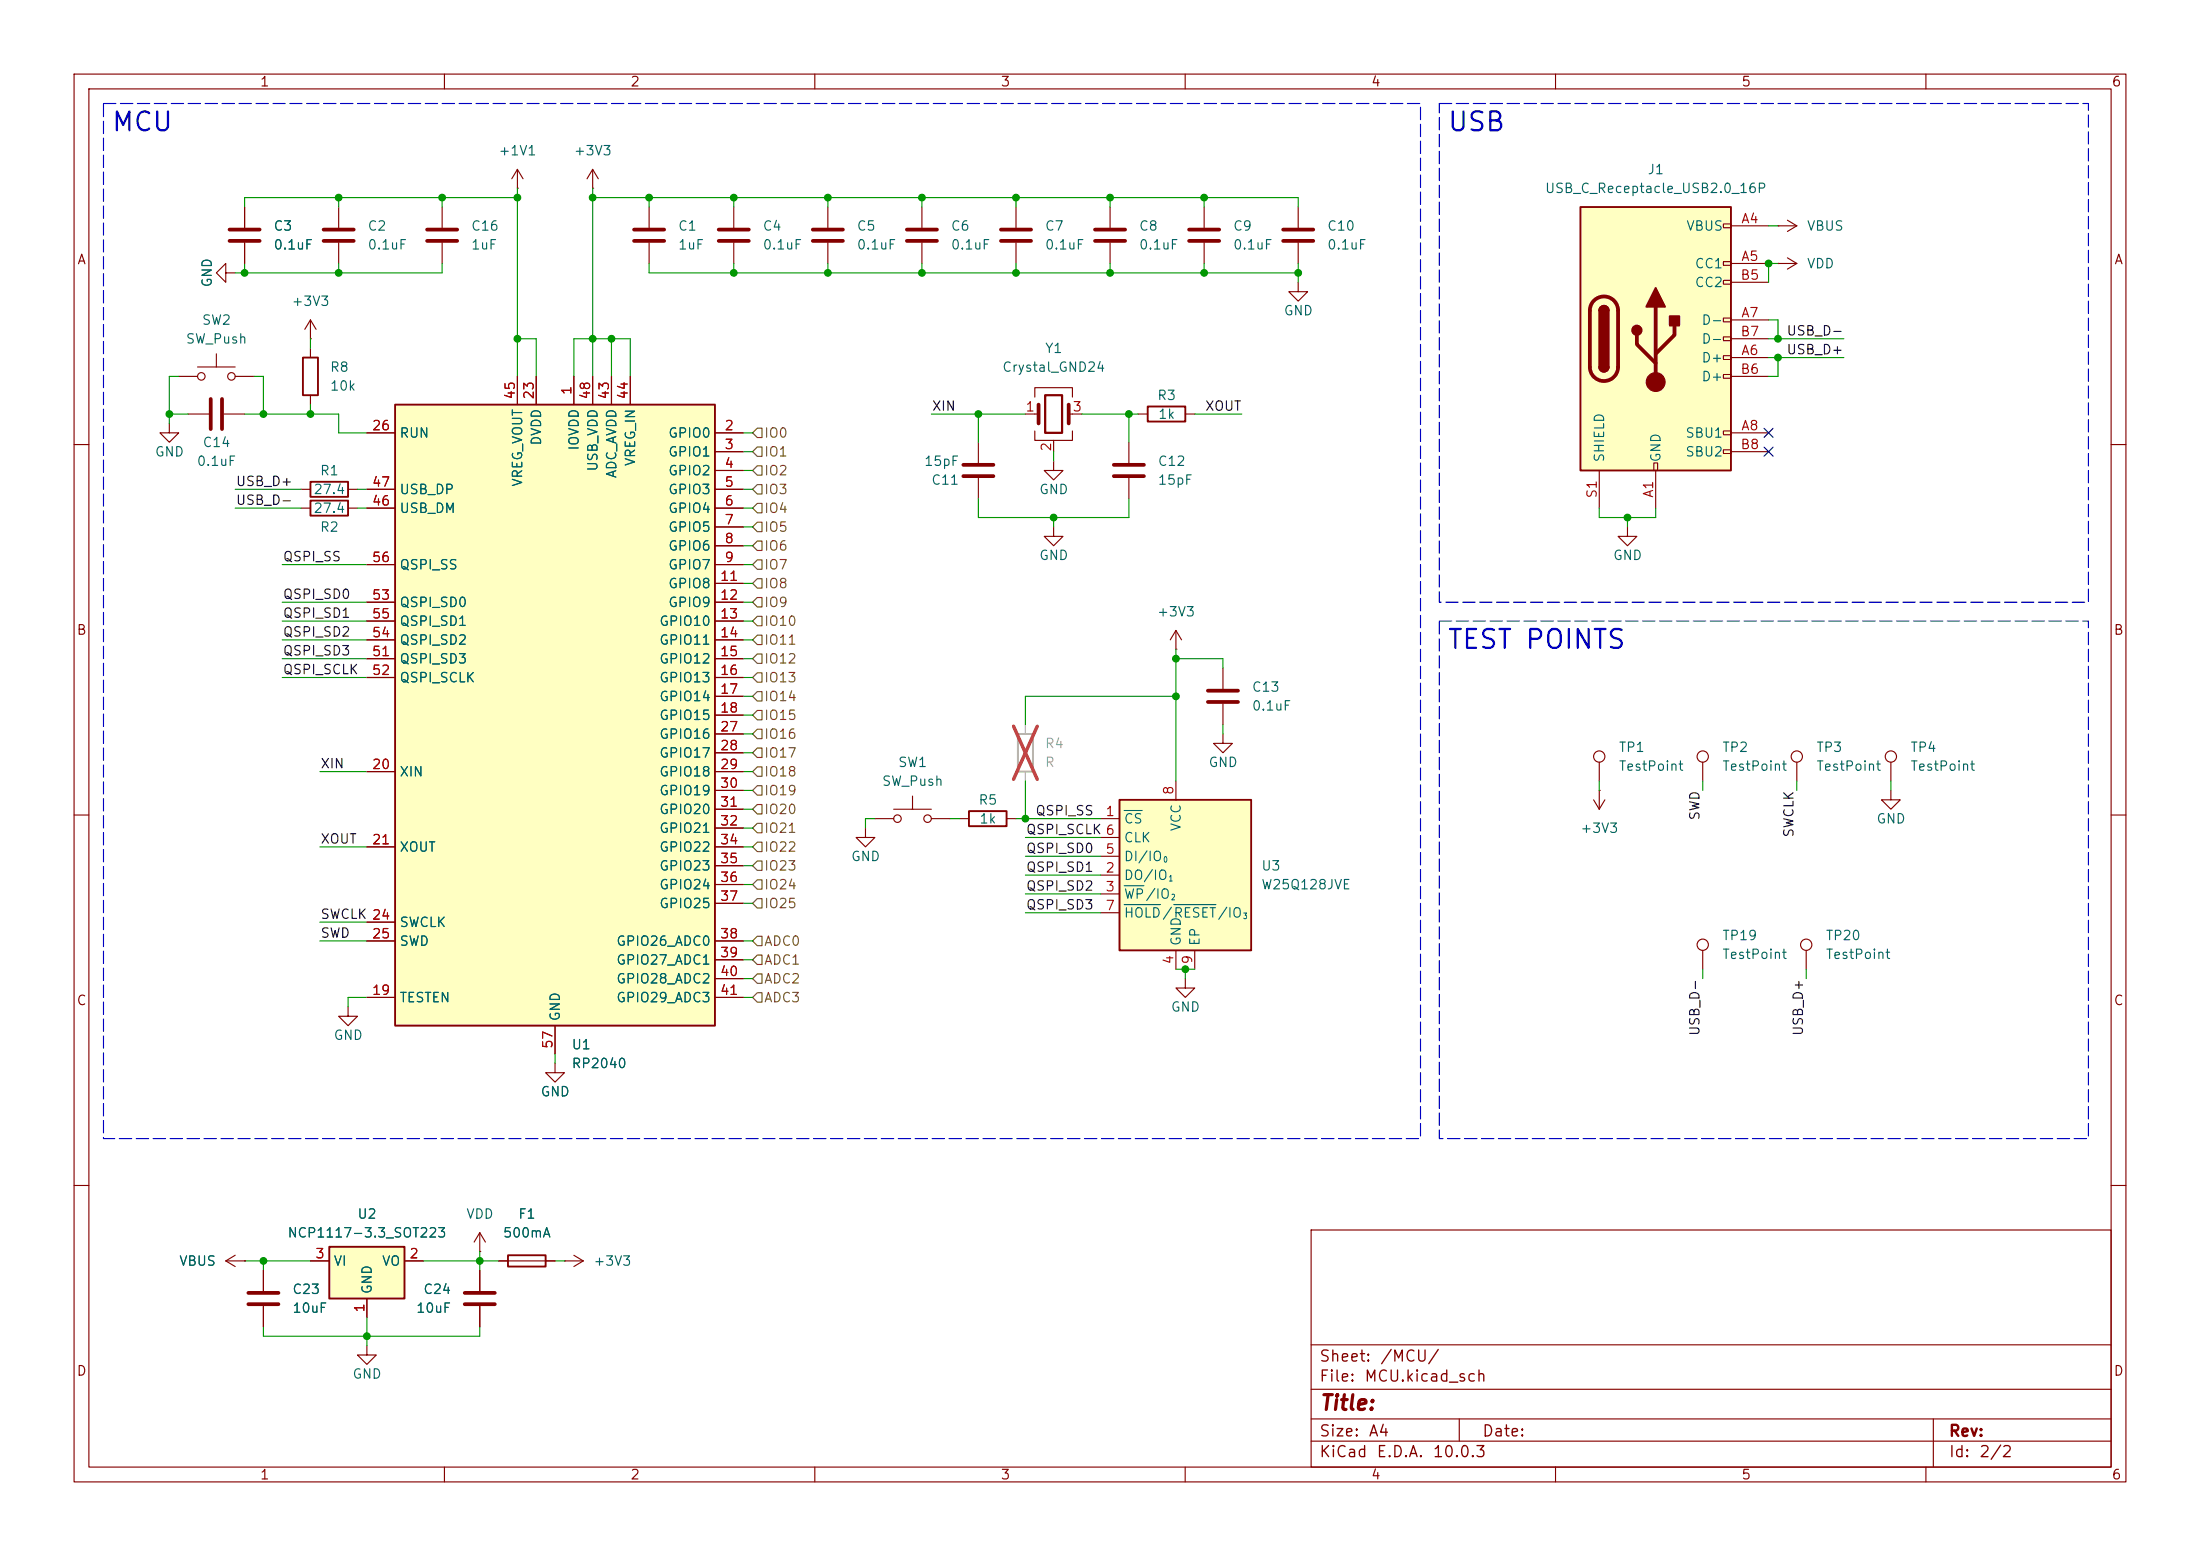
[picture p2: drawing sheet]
<svg xmlns="http://www.w3.org/2000/svg" width="297mm" height="210mm" viewBox="0 0 297 210" stroke-linecap="round" stroke-linejoin="round" font-family="sans-serif">
<g fill="none" stroke="#840000" stroke-width=".15">
<path d="M10 10h277v190h-277zM12 12h273v186h-273zM60 10v2M110 10v2M160 10v2M210 10v2M260 10v2M111.8 27.9v2.8M111.8 32.8v2.8M124.5 27.9v2.8M124.5 32.8v2.8M137.2 27.9v2.8"/>
<path d="M137.2 32.8v2.8M149.9 27.9v2.8M149.9 32.8v2.8M25.4 55.9h2.8M30.2 55.9h2.8M132.1 59.7v2.8M138.4 55.9h1.8M139.7 53.6v-1.3h5.1v1.3M139.7 58.2v1.2h5.1v-1.2M142.2 59.4v1.6M144.3 55.9h1.7M152.4 59.7v2.8"/>
<path d="M153.7 55.9h1.2M160 55.9h1.3M10 60h2M132.1 64.5v2.8M142.2 71.1v1.3h1.3l-1.3 1.3-1.2-1.3h1.2M142.2 62.2v1.3h1.3l-1.3 1.3-1.2-1.3h1.2M152.4 64.5v2.8M285 60h2M158.7 87.6h.1M158.7 85.1l-.7 1.3M158.7 85.1l.8 1.3M158.7 85.1v2.5"/>
<path d="M165.1 99.1v1.2h1.3l-1.3 1.3-1.3-1.3h1.3M10 110h2M229.9 102.9v2.5M242.6 102.9v2.5M255.3 106.7v1.3h1.2l-1.2 1.2-1.3-1.2h1.3M255.3 102.9v2.5M285 110h2M47 135.9v1.3h1.3l-1.3 1.2-1.3-1.2h1.3M243.8 128.3v2.5M10 160h2M177 166h108v32h-108zM285 160h2"/>
<path d="M60 198v2M110 198v2M160 198v2M177 194.5h108M177 191.5h108M177 187.5h108M177 181.5h108M197 191.5v3M210 198v2M260 198v2M261 191.5v6.5"/>
<circle cx="229.9" cy="102.1" r=".76"/>
<circle cx="242.6" cy="102.1" r=".76"/>
<circle cx="255.3" cy="102.1" r=".76"/>
<circle cx="243.8" cy="127.5" r=".76"/>
</g>
<path d="M154.9 54.9h5.1v2h-5.1z" fill="none" stroke="#840000" stroke-width=".25"/>
<g fill="none" stroke="#840000" stroke-width=".51">
<path d="M109.7 31h4.1M109.7 32.5h4.1M122.4 31h4.1M122.4 32.5h4.1M135.1 31h4.1M135.1 32.5h4.1M147.8 31h4.1M147.8 32.5h4.1M28.4 53.8v4.1M30 53.8v4.1M140.2 54.6v2.6M144.3 54.6v2.6"/>
<path d="M130 64.3h4.1M130 62.7h4.1M150.4 64.3h4M150.4 62.7h4"/>
</g>
<path d="M141.1 53.3h2.3v5.1h-2.3z" fill="none" stroke="#840000" stroke-width=".3"/>
<path d="M151.1 108h17.8v20.3h-17.8z" fill="#ffffc2"/>
<path d="M40.9 48.3h2v5h-2zM130.8 109.5h5.1v2h-5.1zM151.1 108h17.8v20.3h-17.8zM68.6 169.4h5.1v1.5h-5.1z" fill="none" stroke="#840000" stroke-width=".25"/>
<g fill="none" stroke="#840000" stroke-width=".15">
<path d="M33 27.9v2.8M33 32.8v2.8M59.7 27.9v2.8M59.7 32.8v2.8M80 25.4h.1M80 22.9l-.8 1.2M80 22.9l.8 1.2M80 22.9v2.5M162.6 27.9v2.8M162.6 32.8v2.8M175.3 38.1v1.3h1.2l-1.2 1.2-1.3-1.2h1.3M41.9 45.7h.1"/>
<path d="M41.9 43.2v2.5M41.9 47v1.3M41.9 53.3v1.3M41.9 43.2l-.8 1.3M41.9 43.2l.8 1.3M165.1 90.2v2.8M165.1 95v2.8M116.8 111.8v1.2h1.3l-1.3 1.3-1.2-1.3h1.2M118.1 110.5h2.5M120.6 109.2h5.1M123.2 107.4v1.8M125.7 110.5h2.6"/>
<path d="M129.5 110.5h1.3M135.9 110.5h1.3M148.6 110.5h2.5M148.6 118.1h2.5M148.6 115.6h2.5M148.6 113h2.5M158.7 105.4v2.6M148.6 120.7h2.5M148.6 123.2h2.5M158.7 128.3v2.5M160 132.1v1.3h1.3l-1.3 1.2-1.3-1.2h1.3M161.3 128.3v2.5"/>
<path d="M74.9 143.5v1.3h1.3l-1.3 1.3-1.2-1.3h1.2M30.5 170.2h2.5M30.5 170.2l1.2 .7M31.7 169.4l-1.2 .8M33 170.2h.1M35.6 171.5v2.7M35.6 176.3v2.8M64.8 168.9h.1M64.8 166.4l-.8 1.2M64.8 166.4l.7 1.2M64.8 166.4v2.5M64.8 171.5v2.7"/>
<path d="M64.8 176.3v2.8M67.3 170.2h7.6M76.2 170.2h.1M76.2 170.2h2.5M77.5 169.4l1.2 .8M78.7 170.2l-1.2 .7M49.5 181.6v1.3h1.3l-1.3 1.3-1.2-1.3h1.2"/>
<circle cx="121.2" cy="110.5" r=".51"/>
<circle cx="125.2" cy="110.5" r=".51"/>
</g>
<path d="M151.8 109.4h2.4M151.8 119.5h2.6M151.8 122.1h4.9M158.5 122.1h5.7" fill="none" stroke="#006464" stroke-width=".15"/>
<path d="M31 31h4.1M31 32.5h4.1M57.7 31h4M57.7 32.5h4M160.5 31h4.1M160.5 32.5h4.1M163.1 93.2h4M163.1 94.7h4M33.5 174.5h4.1M33.5 176h4.1M62.7 174.5h4.1M62.7 176h4.1" fill="none" stroke="#840000" stroke-width=".51"/>
<path d="M137.4 99.1h2v5h-2z" fill="none" stroke="#a1a1a1" stroke-width=".25"/>
<path d="M138.4 97.8v1.3M138.4 104.1v1.3" fill="none" stroke="#a1a1a1" stroke-width=".15"/>
<path d="M136.8 98l3.2 7.2M140 98l-3.2 7.2" fill="none" stroke="#e12e31" stroke-width=".46"/>
<path d="M44.4 168.3h10.2v7h-10.2z" fill="#ffffc2"/>
<path d="M44.4 168.3h10.2v7h-10.2z" fill="none" stroke="#840000" stroke-width=".25"/>
<path d="M22.9 57.2v1.2h1.2l-1.2 1.3-1.3-1.3h1.3M41.9 170.2h2.5M49.5 175.3v2.5M54.6 170.2h2.5" fill="none" stroke="#840000" stroke-width=".15"/>
<path d="M53.3 54.6h43.2v83.8h-43.2z" fill="#ffffc2"/>
<path d="M53.3 54.6h43.2v83.8h-43.2zM41.9 67.6h5.1v2h-5.1z" fill="none" stroke="#840000" stroke-width=".25"/>
<g fill="none" stroke="#840000" stroke-width=".15">
<path d="M45.7 27.9v2.8M45.7 32.8v2.8M69.8 25.4h.1M69.8 22.9v2.5M69.8 22.9l-.7 1.2M69.8 22.9l.8 1.2M87.6 27.9v2.8M87.6 32.8v2.8M99.1 27.9v2.8M99.1 32.8v2.8M175.3 27.9v2.8M175.3 32.8v2.8"/>
<path d="M240 35.6h.1M240 30.5h.1M240 35.6h2.6M240 30.5h2.6M241.3 34.8l1.3 .8M241.3 29.7l1.3 .8M242.6 35.6l-1.3 .7M242.6 30.5l-1.3 .7M24.1 50.8h2.6M26.7 49.5h5M29.2 47.8v1.7M31.7 50.8h2.6"/>
<path d="M49.5 58.4h3.8M69.8 50.8v3.8M72.4 50.8v3.8M77.5 50.8v3.8M80 50.8v3.8M82.5 50.8v3.8M85.1 50.8v3.8M96.5 58.4h3.8M40.6 68.6h1.3M47 68.6h1.3M49.5 66h3.8M49.5 68.6h3.8"/>
<path d="M49.5 76.2h3.8M96.5 61h3.8M96.5 63.5h3.8M96.5 66h3.8M96.5 68.6h3.8M96.5 71.1h3.8M96.5 73.7h3.8M96.5 76.2h3.8M96.5 78.7h3.8M49.5 81.3h3.8M49.5 83.8h3.8M49.5 86.4h3.8"/>
<path d="M49.5 88.9h3.8M49.5 91.4h3.8M96.5 81.3h3.8M96.5 83.8h3.8M96.5 86.4h3.8M96.5 88.9h3.8M96.5 91.4h3.8M96.5 94h3.8M96.5 96.5h3.8M96.5 99.1h3.8M49.5 104.1h3.8M49.5 114.3h3.8"/>
<path d="M96.5 104.1h3.8M96.5 114.3h3.8M96.5 101.6h3.8M96.5 106.7h3.8M96.5 109.2h3.8M96.5 111.8h3.8M96.5 116.8h3.8M96.5 119.4h3.8M215.1 108l.8 1.2M215.9 106.7h.1M215.9 102.9v2.5M215.9 106.7v2.5"/>
<path d="M216.7 108l-.8 1.2M49.5 134.6h3.8M49.5 124.5h3.8M49.5 127h3.8M74.9 138.4v3.8M96.5 134.6h3.8M96.5 127h3.8M96.5 121.9h3.8M96.5 129.5h3.8M96.5 132.1h3.8M229.9 128.3v2.5"/>
<circle cx="27.2" cy="50.8" r=".51"/>
<circle cx="31.2" cy="50.8" r=".51"/>
<circle cx="215.9" cy="102.1" r=".76"/>
<circle cx="229.9" cy="127.5" r=".76"/>
</g>
<path d="M43.7 31h4.1M43.7 32.5h4.1M85.6 31h4.1M85.6 32.5h4.1M97 31h4.1M97 32.5h4.1M173.2 31h4.1M173.2 32.5h4.1" fill="none" stroke="#840000" stroke-width=".51"/>
<path d="M213.4 27.9h20.3v35.6h-20.3z" fill="#ffffc2"/>
<g fill="none" stroke="#840000" stroke-width=".15">
<path d="M30.5 36.8v-1.2l-1.3 1.2 1.3 1.3v-1.3h1.2M33 27.9v2.8M33 32.8v2.8M232.7 30.2h1v.5h-1zM232.7 35.3h1v.5h-1zM232.7 37.8h1v.6h-1zM233.7 30.5h5.1M233.7 35.6h5.1M233.7 38.1h5.1M49.5 58.4h3.8M69.8 50.8v3.8M72.4 50.8v3.8"/>
<path d="M77.5 50.8v3.8M80 50.8v3.8M82.5 50.8v3.8M85.1 50.8v3.8M96.5 58.4h3.8M232.7 42.9h1v.5h-1zM232.7 45.5h1v.5h-1zM232.7 48h1v.5h-1zM232.7 50.5h1v.6h-1zM232.7 58.2h1v.5h-1zM233.7 48.3h5.1M233.7 43.2h5.1"/>
<path d="M233.7 58.4h5.1M233.7 50.8h5.1M233.7 45.7h5.1M40.6 66h1.3M47 66h1.3M49.5 66h3.8M49.5 68.6h3.8M49.5 76.2h3.8M96.5 61h3.8M96.5 66h3.8M96.5 63.5h3.8M96.5 68.6h3.8"/>
<path d="M96.5 71.1h3.8M96.5 73.7h3.8M96.5 76.2h3.8M96.5 78.7h3.8M215.9 63.5v5.1M219.7 71.1v1.3h1.3l-1.3 1.3-1.3-1.3h1.3M223.3 62.5h.5v1h-.5zM223.5 63.5v5.1M232.7 60.7h1v.5h-1zM233.7 61h5.1M49.5 81.3h3.8M49.5 83.8h3.8"/>
<path d="M49.5 86.4h3.8M49.5 88.9h3.8M49.5 91.4h3.8M96.5 81.3h3.8M96.5 83.8h3.8M96.5 86.4h3.8M96.5 88.9h3.8M96.5 91.4h3.8M96.5 94h3.8M96.5 96.5h3.8M96.5 99.1h3.8M49.5 104.1h3.8"/>
<path d="M49.5 114.3h3.8M96.5 104.1h3.8M96.5 114.3h3.8M96.5 101.6h3.8M96.5 106.7h3.8M96.5 109.2h3.8M96.5 111.8h3.8M96.5 116.8h3.8M96.5 119.4h3.8M49.5 134.6h3.8M49.5 124.5h3.8M49.5 127h3.8"/>
<path d="M74.9 138.4v3.8M96.5 134.6h3.8M96.5 127h3.8M96.5 121.9h3.8M96.5 129.5h3.8M96.5 132.1h3.8M33 170.2h.1M35.6 171.5v2.7M35.6 176.3v2.8M41.9 170.2h2.5M49.5 175.3v2.5M54.6 170.2h2.5"/>
<path d="M64.8 171.5v2.7M64.8 176.3v2.8M67.3 170.2h1.3M73.7 170.2h1.2"/>
</g>
<path d="M213.4 27.9h20.3v35.6h-20.3zM215.9 41.9a.64 .64 0 0 1 .6-.6 .64 .64 0 0 1 .7 .6M215.9 49.5a.64 .64 0 0 0 .6 .7 .64 .64 0 0 0 .7-.7M41.9 65h5.1v2.1h-5.1z" fill="none" stroke="#840000" stroke-width=".25"/>
<path d="M215.2 40.6a1.9 1.9 0 0 1 2.1-.4 1.9 1.9 0 0 1 1.1 1.7v7.6a1.91 1.91 0 0 1-1.9 1.9 1.91 1.91 0 0 1-1.9-1.9v-7.6a1.9 1.9 0 0 1 .6-1.3zM221 45.2v1.3l2.5 2.5M223.5 41.4v10.2M226.1 43.9v1.3l-2.6 2.6" fill="none" stroke="#840000" stroke-width=".51"/>
<g fill="#840000" stroke="#840000" stroke-width=".25">
<path d="M215.9 41.9h1.3v7.6h-1.3z"/>
<path d="M216.1 41.5a.64 .64 0 0 1 .7-.2 .64 .64 0 0 1 .4 .6h-1.3z"/>
<path d="M215.9 49.5h1.3a.64 .64 0 0 1-.7 .7 .64 .64 0 0 1-.6-.7z"/>
<path d="M223.5 38.9l1.3 2.5h-2.6z"/>
<path d="M225.4 42.7h1.3v1.2h-1.3z"/>
<circle cx="221" cy="44.6" r=".63"/>
</g>
<circle cx="223.5" cy="51.6" r="1.27" fill="#840000" stroke="#840000" stroke-width=".15"/>
<g fill="none" stroke="#725600" stroke-width=".15">
<path d="M101.6 58.4l.6-.6h.7v1.3h-.7zM101.6 71.1l.6-.6h.7v1.3h-.7zM101.6 76.2l.6-.6h.7v1.2h-.7zM101.6 66l.6-.6h.7v1.3h-.7zM102.2 78.1h.7v1.3h-.7l-.6-.7zM102.2 73h.7v1.3h-.7l-.6-.6zM102.2 62.9h.7v1.2h-.7l-.6-.6zM102.2 60.3h.7v1.3h-.7l-.6-.6zM102.2 67.9h.7v1.3h-.7l-.6-.6zM101.6 94l.6-.7h.7v1.3h-.7zM101.6 86.4l.6-.7h.7v1.3h-.7zM101.6 81.3l.6-.7h.7v1.3h-.7z"/>
<path d="M102.2 95.9h.7v1.3h-.7l-.6-.7zM102.2 90.8h.7v1.3h-.7l-.6-.7zM102.2 98.4h.7v1.3h-.7l-.6-.6zM102.2 88.3h.7v1.2h-.7l-.6-.6zM102.2 83.2h.7v1.3h-.7l-.6-.7zM101.6 104.1l.6-.6h.7v1.3h-.7zM101.6 116.8l.6-.6h.7v1.3h-.7zM102.2 101h.7v1.2h-.7l-.6-.6zM102.2 118.7h.7v1.3h-.7l-.6-.6zM102.2 106h.7v1.3h-.7l-.6-.6zM102.2 113.7h.7v1.2h-.7l-.6-.6zM102.2 111.1h.7v1.3h-.7l-.6-.6z"/>
<path d="M102.2 108.6h.7v1.3h-.7l-.6-.7zM101.6 127l.6-.6h.7v1.2h-.7zM101.6 129.5l.6-.6h.7v1.3h-.7zM101.6 134.6l.6-.6h.7v1.3h-.7zM102.2 121.3h.7v1.3h-.7l-.6-.7zM102.2 131.4h.7v1.3h-.7l-.6-.6z"/>
</g>
<g fill="none" stroke="#009600" stroke-width=".15">
<path d="M33 35.6v1.2M45.7 26.7v1.2M45.7 35.6v1.2M59.7 35.6v1.2h-28M59.7 26.7v1.2M69.8 26.7h-36.8v1.2M69.8 25.4v25.4M80 26.7h95.3v1.2M80 25.4v25.4M87.6 35.6v1.2h87.7M87.6 26.7v1.2M99.1 26.7v1.2"/>
<path d="M99.1 35.6v1.2M111.8 26.7v1.2M111.8 35.6v1.2M124.5 26.7v1.2M124.5 35.6v1.2M137.2 26.7v1.2M137.2 35.6v1.2M149.9 26.7v1.2M149.9 35.6v1.2M162.6 26.7v1.2M162.6 35.6v1.2M175.3 35.6v2.5"/>
<path d="M238.8 30.5h1.2M240 35.6h-1.2v2.5M22.9 55.9h2.5M24.1 50.8h-1.2v6.4M33 55.9h12.7v2.5h3.8M34.3 50.8h1.3v5.1M41.9 45.7v1.3M41.9 54.6v1.3M69.8 45.7h2.6v5.1M77.5 50.8v-5.1h7.6v5.1M82.5 45.7v5.1M100.3 58.4h1.3"/>
<path d="M125.7 55.9h12.7M132.1 55.9v3.8M146 55.9h7.7M152.4 55.9v3.8M161.3 55.9h6.3M238.8 43.2h1.2v2.5M238.8 45.7h10.1M238.8 48.3h10.1M240 48.3v2.5h-1.2M31.7 68.6h8.9M31.7 66h8.9M38.1 76.2h11.4"/>
<path d="M48.3 68.6h1.2M48.3 66h1.2M100.3 63.5h1.3M100.3 68.6h1.3M100.3 66h1.3M100.3 78.7h1.3M100.3 76.2h1.3M100.3 73.7h1.3M100.3 71.1h1.3M100.3 61h1.3M132.1 67.3v2.6h20.3v-2.6M142.2 61v1.2"/>
<path d="M142.2 69.9v1.2M215.9 68.6v1.3h7.6v-1.3M219.7 69.9v1.2M38.1 88.9h11.4M38.1 81.3h11.4M38.1 86.4h11.4M38.1 83.8h11.4M38.1 91.4h11.4M100.3 94h1.3M100.3 88.9h1.3M100.3 81.3h1.3M100.3 86.4h1.3"/>
<path d="M100.3 83.8h1.3M100.3 91.4h1.3M100.3 99.1h1.3M100.3 96.5h1.3M158.7 94h-20.3v3.8M158.7 88.9h6.4v1.3M158.7 87.6v17.8M165.1 97.8v1.3M43.2 104.1h6.3M43.2 114.3h6.3M100.3 104.1h1.3M100.3 119.4h1.3"/>
<path d="M100.3 116.8h1.3M100.3 101.6h1.3M100.3 111.8h1.3M100.3 114.3h1.3M100.3 106.7h1.3M100.3 109.2h1.3M118.1 110.5h-1.3v1.3M128.3 110.5h1.2M137.2 110.5h11.4M138.4 105.4v5.1M138.4 115.6h10.2M138.4 118.1h10.2"/>
<path d="M138.4 113h10.2M215.9 105.4v1.3M229.9 105.4v1.3M242.6 105.4v1.3M255.3 105.4v1.3M43.2 124.5h6.3M43.2 127h6.3M49.5 134.6h-2.5v1.3M100.3 121.9h1.3M100.3 134.6h1.3M100.3 127h1.3M100.3 132.1h1.3"/>
<path d="M100.3 129.5h1.3M138.4 120.7h10.2M138.4 123.2h10.2M158.7 130.8h2.6M160 130.8v1.3M229.9 130.8v1.3M243.8 130.8v1.3M74.9 142.2v1.3M33 170.2h8.9M35.6 170.2v1.3M35.6 179.1v1.2h29.2v-1.2M49.5 177.8v3.8"/>
<path d="M57.1 170.2h10.2M64.8 168.9v2.6M74.9 170.2h1.3"/>
</g>
<path d="M238.2 57.8l1.2 1.2M239.4 57.8l-1.2 1.2M238.2 60.4l1.2 1.2M239.4 60.4l-1.2 1.2" fill="none" stroke="#000084" stroke-width=".15"/>
<path d="M14 14h177.8v139.7h-177.8zM194.3 14h87.6v67.3h-87.6zM194.3 83.8h87.6v69.9h-87.6z" fill="none" stroke="#0000c2" stroke-width=".15" stroke-dasharray="1.7 .6"/>
<g fill="#009600" stroke="#009600" stroke-width=".14">
<circle cx="160" cy="130.8" r=".46"/>
<circle cx="158.7" cy="94" r=".46"/>
<circle cx="132.1" cy="55.9" r=".46"/>
<circle cx="175.3" cy="36.8" r=".46"/>
<circle cx="99.1" cy="26.7" r=".46"/>
<circle cx="87.6" cy="26.7" r=".46"/>
<circle cx="124.5" cy="26.7" r=".46"/>
<circle cx="137.2" cy="26.7" r=".46"/>
<circle cx="137.2" cy="36.8" r=".46"/>
<circle cx="124.5" cy="36.8" r=".46"/>
<circle cx="111.8" cy="36.8" r=".46"/>
<circle cx="99.1" cy="36.8" r=".46"/>
<circle cx="111.8" cy="26.7" r=".46"/>
<circle cx="138.4" cy="110.5" r=".46"/>
<circle cx="35.6" cy="170.2" r=".46"/>
<circle cx="49.5" cy="180.3" r=".46"/>
<circle cx="64.8" cy="170.2" r=".46"/>
<circle cx="22.9" cy="55.9" r=".46"/>
<circle cx="33" cy="36.8" r=".46"/>
<circle cx="80" cy="45.7" r=".46"/>
<circle cx="45.7" cy="36.8" r=".46"/>
<circle cx="82.5" cy="45.7" r=".46"/>
<circle cx="35.6" cy="55.9" r=".46"/>
<circle cx="41.9" cy="55.9" r=".46"/>
<circle cx="69.8" cy="45.7" r=".46"/>
<circle cx="80" cy="26.7" r=".46"/>
<circle cx="69.8" cy="26.7" r=".46"/>
<circle cx="59.7" cy="26.7" r=".46"/>
<circle cx="45.7" cy="26.7" r=".46"/>
<circle cx="162.6" cy="26.7" r=".46"/>
<circle cx="149.9" cy="26.7" r=".46"/>
<circle cx="149.9" cy="36.8" r=".46"/>
<circle cx="240" cy="45.7" r=".46"/>
<circle cx="162.6" cy="36.8" r=".46"/>
<circle cx="240" cy="48.3" r=".46"/>
<circle cx="238.8" cy="35.6" r=".46"/>
<circle cx="158.7" cy="88.9" r=".46"/>
<circle cx="152.4" cy="55.9" r=".46"/>
<circle cx="142.2" cy="69.9" r=".46"/>
<circle cx="219.7" cy="69.9" r=".46"/>
</g>
<g font-size="2.5" fill="#0000c2">
<text x="14.9" y="18.4">MCU</text>
<text x="195.3" y="18.4">USB</text>
<text x="195.3" y="88.2">TEST POINTS</text>
</g>
<text font-size="2" fill="#840000" x="178" y="190.8">Title:</text>
<g font-size="1.5" fill="#840000">
<text x="178" y="184.2">Sheet:</text>
<text x="186.2" y="184.2">/MCU/</text>
<text x="178" y="186.9">File:</text>
<text x="184.1" y="186.9">MCU.kicad_sch</text>
<text x="178" y="197.1">KiCad</text>
<text x="178" y="194.3">Size:</text>
<text x="184.7" y="194.3">A4</text>
<text x="185.7" y="197.1">E.D.A.</text>
<text x="193.3" y="197.1">10.0.3</text>
<text x="200" y="194.3">Date:</text>
<text x="263" y="194.3">Rev:</text>
<text x="263" y="197.1">Id:</text>
<text x="267.1" y="197.1">2/2</text>
</g>
<g font-size="1.3" fill="#840000">
<text x="35" y="12">1</text>
<text x="85" y="12">2</text>
<text x="135" y="12">3</text>
<text x="185" y="12">4</text>
<text x="235" y="12">5</text>
<text x="285" y="12">6</text>
<text x="10.3" y="36">A</text>
<text x="285.3" y="36">A</text>
<text x="10.3" y="86">B</text>
<text x="285.3" y="86">B</text>
<text x="10.3" y="136">C</text>
<text x="285.3" y="136">C</text>
<text x="10.3" y="186">D</text>
<text x="285.3" y="186">D</text>
<text x="35" y="200">1</text>
<text x="85" y="200">2</text>
<text x="135" y="200">3</text>
<text x="185" y="200">4</text>
<text x="235" y="200">5</text>
<text x="285" y="200">6</text>
</g>
<g font-size="1.3" fill="#006464">
<text x="67.2" y="21.3">+1V1</text>
<text x="77.4" y="21.3">+3V3</text>
<text x="222.3" y="23.8">J1</text>
<text x="208.5" y="26.4">USB_C_Receptacle_USB2.0_16P</text>
<text x="36.8" y="31.5">C3</text>
<text x="36.8" y="34">0.1uF</text>
<text x="49.5" y="31.5">C2</text>
<text x="49.5" y="34">0.1uF</text>
<text x="63.5" y="34">1uF</text>
<text x="63.5" y="31.5">C16</text>
<text x="91.4" y="31.5">C1</text>
<text x="91.4" y="34">1uF</text>
<text x="102.9" y="31.5">C4</text>
<text x="102.9" y="34">0.1uF</text>
<text x="115.6" y="31.5">C5</text>
<text x="115.6" y="34">0.1uF</text>
<text x="128.3" y="31.5">C6</text>
<text x="128.3" y="34">0.1uF</text>
<text x="141" y="31.5">C7</text>
<text x="141" y="34">0.1uF</text>
<text x="153.7" y="31.5">C8</text>
<text x="153.7" y="34">0.1uF</text>
<text x="166.4" y="31.5">C9</text>
<text x="166.4" y="34">0.1uF</text>
<text x="179.1" y="31.5">C10</text>
<text x="179.1" y="34">0.1uF</text>
<text x="227.6" y="31.5">VBUS</text>
<text x="243.8" y="31.5">VBUS</text>
<text x="28.9" y="38.9" transform="rotate(-90 28.9 38.9)">GND</text>
<text x="39.3" y="41.6">+3V3</text>
<text x="228.7" y="36.5">CC1</text>
<text x="228.7" y="39.1">CC2</text>
<text x="243.8" y="36.5">VDD</text>
<text x="25" y="46.7">SW_Push</text>
<text x="27.2" y="44.2">SW2</text>
<text x="141" y="48">Y1</text>
<text x="173.2" y="42.9">GND</text>
<text x="229.6" y="44.2">D-</text>
<text x="229.6" y="46.7">D-</text>
<text x="44.5" y="50.5">R8</text>
<text x="44.5" y="53">10k</text>
<text x="135.2" y="50.5">Crystal_GND24</text>
<text x="229.6" y="49.2">D+</text>
<text x="229.6" y="51.8">D+</text>
<text x="53.8" y="59.4">RUN</text>
<text x="90.1" y="59.4">GPIO0</text>
<text x="156.1" y="54.3">R3</text>
<text x="156.3" y="56.9">1k</text>
<text x="227.4" y="59.4">SBU1</text>
<text x="20.8" y="61.9">GND</text>
<text x="26.5" y="63.2">0.1uF</text>
<text x="27.3" y="60.7">C14</text>
<text x="43.1" y="64.5">R1</text>
<text x="70.8" y="65.8" transform="rotate(-90 70.8 65.8)">VREG_VOUT</text>
<text x="73.4" y="60.2" transform="rotate(-90 73.4 60.2)">DVDD</text>
<text x="78.4" y="60.9" transform="rotate(-90 78.4 60.9)">IOVDD</text>
<text x="81" y="63.7" transform="rotate(-90 81 63.7)">USB_VDD</text>
<text x="83.5" y="64.6" transform="rotate(-90 83.5 64.6)">ADC_AVDD</text>
<text x="86.1" y="63" transform="rotate(-90 86.1 63)">VREG_IN</text>
<text x="90.1" y="61.9">GPIO1</text>
<text x="90.1" y="64.5">GPIO2</text>
<text x="124.7" y="63.2">15pF</text>
<text x="125.6" y="65.7">C11</text>
<text x="156.2" y="63.2">C12</text>
<text x="156.2" y="65.7">15pF</text>
<text x="216.9" y="62.5" transform="rotate(-90 216.9 62.5)">SHIELD</text>
<text x="224.5" y="62.5" transform="rotate(-90 224.5 62.5)">GND</text>
<text x="227.4" y="61.9">SBU2</text>
<text x="42.2" y="67">27.4</text>
<text x="42.2" y="69.6">27.4</text>
<text x="53.8" y="69.6">USB_DM</text>
<text x="53.8" y="67">USB_DP</text>
<text x="90.1" y="67">GPIO3</text>
<text x="90.1" y="69.6">GPIO4</text>
<text x="140.2" y="67">GND</text>
<text x="43.1" y="72.1">R2</text>
<text x="53.8" y="77.2">QSPI_SS</text>
<text x="90.1" y="72.1">GPIO5</text>
<text x="90.1" y="74.6">GPIO6</text>
<text x="90.1" y="77.2">GPIO7</text>
<text x="140.2" y="75.9">GND</text>
<text x="217.7" y="75.9">GND</text>
<text x="53.8" y="82.3">QSPI_SD0</text>
<text x="90.1" y="79.7">GPIO8</text>
<text x="90.1" y="82.3">GPIO9</text>
<text x="156.1" y="83.5">+3V3</text>
<text x="53.8" y="89.9">QSPI_SD3</text>
<text x="53.8" y="87.3">QSPI_SD2</text>
<text x="53.8" y="84.8">QSPI_SD1</text>
<text x="88.9" y="84.8">GPIO10</text>
<text x="88.9" y="87.3">GPIO11</text>
<text x="88.9" y="89.9">GPIO12</text>
<text x="53.8" y="92.4">QSPI_SCLK</text>
<text x="88.9" y="92.4">GPIO13</text>
<text x="88.9" y="95">GPIO14</text>
<text x="168.9" y="93.7">C13</text>
<text x="88.9" y="97.5">GPIO15</text>
<text x="88.9" y="100">GPIO16</text>
<text x="168.9" y="96.2">0.1uF</text>
<text x="218.4" y="101.8">TP1</text>
<text x="232.4" y="101.8">TP2</text>
<text x="245.1" y="101.8">TP3</text>
<text x="257.8" y="101.8">TP4</text>
<text x="53.8" y="105.1">XIN</text>
<text x="88.9" y="102.6">GPIO17</text>
<text x="88.9" y="105.1">GPIO18</text>
<text x="88.9" y="107.7">GPIO19</text>
<text x="119" y="106.4">SW_Push</text>
<text x="121.2" y="103.8">SW1</text>
<text x="163.1" y="103.8">GND</text>
<text x="218.4" y="104.3">TestPoint</text>
<text x="232.4" y="104.3">TestPoint</text>
<text x="245.1" y="104.3">TestPoint</text>
<text x="257.8" y="104.3">TestPoint</text>
<text x="88.9" y="110.2">GPIO20</text>
<text x="88.9" y="112.7">GPIO21</text>
<text x="132" y="108.9">R5</text>
<text x="132.1" y="111.5">1k</text>
<text x="151.6" y="111.5">CS</text>
<text x="159.7" y="112.3" transform="rotate(-90 159.7 112.3)">VCC</text>
<text x="213.3" y="112.7">+3V3</text>
<text x="253.2" y="111.5">GND</text>
<text x="53.8" y="115.3">XOUT</text>
<text x="88.9" y="115.3">GPIO22</text>
<text x="88.9" y="117.8">GPIO23</text>
<text x="114.8" y="116.5">GND</text>
<text x="151.6" y="119.1">DO/IO</text>
<text x="151.6" y="116.5">DI/IO</text>
<text x="151.6" y="114">CLK</text>
<text x="170.2" y="117.8">U3</text>
<text x="53.8" y="125.4">SWCLK</text>
<text x="88.9" y="120.4">GPIO24</text>
<text x="88.9" y="122.9">GPIO25</text>
<text x="151.6" y="121.6">WP/IO</text>
<text x="151.6" y="124.2">HOLD/RESET/IO</text>
<text x="170.2" y="120.4">W25Q128JVE</text>
<text x="53.8" y="128">SWD</text>
<text x="83.1" y="128">GPIO26_ADC0</text>
<text x="83.1" y="130.5">GPIO27_ADC1</text>
<text x="159.7" y="127.8" transform="rotate(-90 159.7 127.8)">GND</text>
<text x="162.3" y="127.8" transform="rotate(-90 162.3 127.8)">EP</text>
<text x="232.4" y="129.7">TestPoint</text>
<text x="232.4" y="127.2">TP19</text>
<text x="246.4" y="129.7">TestPoint</text>
<text x="246.4" y="127.2">TP20</text>
<text x="53.8" y="135.6">TESTEN</text>
<text x="75.9" y="137.9" transform="rotate(-90 75.9 137.9)">GND</text>
<text x="83.1" y="133.1">GPIO28_ADC2</text>
<text x="83.1" y="135.6">GPIO29_ADC3</text>
<text x="158" y="136.9">GND</text>
<text x="45" y="140.7">GND</text>
<text x="77.1" y="141.9">U1</text>
<text x="72.9" y="148.3">GND</text>
<text x="77.1" y="144.5">RP2040</text>
<text x="38.7" y="167.3">NCP1117-3.3_SOT223</text>
<text x="48.2" y="164.8">U2</text>
<text x="62.9" y="164.8">VDD</text>
<text x="67.8" y="167.3">500mA</text>
<text x="69.9" y="164.8">F1</text>
<text x="24.1" y="171.2">VBUS</text>
<text x="45" y="171.2">VI</text>
<text x="51.5" y="171.2">VO</text>
<text x="80" y="171.2">+3V3</text>
<text x="39.4" y="175">C23</text>
<text x="39.4" y="177.5">10uF</text>
<text x="50.5" y="174.8" transform="rotate(-90 50.5 174.8)">GND</text>
<text x="56.1" y="177.5">10uF</text>
<text x="57.1" y="175">C24</text>
<text x="47.5" y="186.4">GND</text>
</g>
<g font-size="1.3" fill="#a90000">
<text x="235" y="30.5">A4</text>
<text x="235" y="35.5">A5</text>
<text x="234.9" y="38.1">B5</text>
<text x="234.9" y="45.7">B7</text>
<text x="235" y="43.2">A7</text>
<text x="77.4" y="53.4" transform="rotate(-90 77.4 53.4)">1</text>
<text x="234.9" y="50.8">B6</text>
<text x="235" y="48.2">A6</text>
<text x="50.1" y="58.4">26</text>
<text x="69.8" y="54" transform="rotate(-90 69.8 54)">45</text>
<text x="72.4" y="54" transform="rotate(-90 72.4 54)">23</text>
<text x="80" y="54" transform="rotate(-90 80 54)">48</text>
<text x="82.5" y="54" transform="rotate(-90 82.5 54)">43</text>
<text x="85.1" y="54" transform="rotate(-90 85.1 54)">44</text>
<text x="97.7" y="58.4">2</text>
<text x="138.4" y="55.9">1</text>
<text x="144.7" y="55.9">3</text>
<text x="235" y="58.4">A8</text>
<text x="97.7" y="60.9">3</text>
<text x="97.7" y="63.5">4</text>
<text x="142.2" y="61" transform="rotate(-90 142.2 61)">2</text>
<text x="234.9" y="60.9">B8</text>
<text x="50.1" y="68.6">46</text>
<text x="50.1" y="66">47</text>
<text x="97.7" y="66">5</text>
<text x="97.7" y="68.6">6</text>
<text x="97.7" y="71.1">7</text>
<text x="215.9" y="67.4" transform="rotate(-90 215.9 67.4)">S1</text>
<text x="223.5" y="67.3" transform="rotate(-90 223.5 67.3)">A1</text>
<text x="50.1" y="76.2">56</text>
<text x="97.7" y="73.6">8</text>
<text x="97.7" y="76.2">9</text>
<text x="50.1" y="81.3">53</text>
<text x="50.1" y="83.8">55</text>
<text x="97.1" y="78.7">11</text>
<text x="97.1" y="81.3">12</text>
<text x="97.1" y="83.8">13</text>
<text x="50.1" y="88.9">51</text>
<text x="50.1" y="86.3">54</text>
<text x="97.1" y="86.3">14</text>
<text x="97.1" y="88.9">15</text>
<text x="50.1" y="91.4">52</text>
<text x="97.1" y="91.4">16</text>
<text x="97.1" y="94">17</text>
<text x="97.1" y="96.5">18</text>
<text x="97.1" y="99">27</text>
<text x="97.1" y="101.6">28</text>
<text x="50.1" y="104.1">20</text>
<text x="97.1" y="104.1">29</text>
<text x="97.1" y="106.7">30</text>
<text x="158.7" y="107.4" transform="rotate(-90 158.7 107.4)">8</text>
<text x="97.1" y="109.2">31</text>
<text x="97.1" y="111.7">32</text>
<text x="149.2" y="110.5">1</text>
<text x="50.1" y="114.3">21</text>
<text x="97.1" y="114.3">34</text>
<text x="97.1" y="116.8">35</text>
<text x="97.1" y="119.4">36</text>
<text x="149.2" y="118.1">2</text>
<text x="149.2" y="115.5">5</text>
<text x="50.1" y="124.4">24</text>
<text x="97.1" y="121.9">37</text>
<text x="149.2" y="120.6">3</text>
<text x="149.2" y="123.2">7</text>
<text x="50.1" y="127">25</text>
<text x="97.1" y="127">38</text>
<text x="97.1" y="129.5">39</text>
<text x="158.7" y="130.2" transform="rotate(-90 158.7 130.2)">4</text>
<text x="161.3" y="130.2" transform="rotate(-90 161.3 130.2)">9</text>
<text x="50.1" y="134.6">19</text>
<text x="97.1" y="132.1">40</text>
<text x="97.1" y="134.6">41</text>
<text x="74.9" y="141.6" transform="rotate(-90 74.9 141.6)">57</text>
<text x="42.5" y="170.2">3</text>
<text x="55.2" y="170.2">2</text>
<text x="49.5" y="177.2" transform="rotate(-90 49.5 177.2)">1</text>
</g>
<g font-size="1.3" fill="#0f0f0f">
<text x="241.1" y="45.6">USB_D-</text>
<text x="241.1" y="48.1">USB_D+</text>
<text x="125.7" y="55.8">XIN</text>
<text x="162.6" y="55.8">XOUT</text>
<text x="31.7" y="65.9">USB_D+</text>
<text x="31.7" y="68.5">USB_D-</text>
<text x="38.1" y="76.1">QSPI_SS</text>
<text x="38.1" y="81.2">QSPI_SD0</text>
<text x="38.1" y="83.7">QSPI_SD1</text>
<text x="38.1" y="86.2">QSPI_SD2</text>
<text x="38.1" y="88.8">QSPI_SD3</text>
<text x="38.1" y="91.3">QSPI_SCLK</text>
<text x="43.2" y="104">XIN</text>
<text x="138.4" y="112.9">QSPI_SCLK 6</text>
<text x="139.7" y="110.4">QSPI_SS</text>
<text x="229.7" y="110.8" transform="rotate(-90 229.7 110.8)">SWD</text>
<text x="242.4" y="113.1" transform="rotate(-90 242.4 113.1)">SWCLK</text>
<text x="43.2" y="114.2">XOUT</text>
<text x="138.4" y="118">QSPI_SD1</text>
<text x="138.4" y="115.4">QSPI_SD0</text>
<text x="43.2" y="124.3">SWCLK 24</text>
<text x="138.4" y="123.1">QSPI_SD3</text>
<text x="138.4" y="120.5">QSPI_SD2</text>
<text x="43.2" y="126.9">SWD</text>
<text x="229.7" y="139.9" transform="rotate(-90 229.7 139.9)">USB_D-</text>
<text x="243.7" y="139.9" transform="rotate(-90 243.7 139.9)">USB_D+</text>
</g>
<g font-size="1.3" fill="#725600">
<text x="103.1" y="59.4">IO0</text>
<text x="103.1" y="64.5">IO2</text>
<text x="103.1" y="61.9">IO1</text>
<text x="103.1" y="67">IO3</text>
<text x="103.1" y="69.6">IO4</text>
<text x="103.1" y="72.1">IO5</text>
<text x="103.1" y="77.2">IO7</text>
<text x="103.1" y="74.6">IO6</text>
<text x="103.1" y="79.7">IO8</text>
<text x="103.1" y="82.3">IO9</text>
<text x="103.1" y="89.9">IO12</text>
<text x="103.1" y="87.3">IO11</text>
<text x="103.1" y="84.8">IO10</text>
<text x="103.1" y="92.4">IO13</text>
<text x="103.1" y="95">IO14</text>
<text x="103.1" y="97.5">IO15</text>
<text x="103.1" y="100">IO16</text>
<text x="103.1" y="102.6">IO17</text>
<text x="103.1" y="107.7">IO19</text>
<text x="103.1" y="105.1">IO18</text>
<text x="103.1" y="112.7">IO21</text>
<text x="103.1" y="110.2">IO20</text>
<text x="103.1" y="115.3">IO22</text>
<text x="103.1" y="117.8">IO23</text>
<text x="103.1" y="122.9">IO25</text>
<text x="103.1" y="120.4">IO24</text>
<text x="103.1" y="128">ADC0</text>
<text x="103.1" y="130.5">ADC1</text>
<text x="103.1" y="133.1">ADC2</text>
<text x="103.1" y="135.6">ADC3</text>
</g>
<g font-size="1.3" fill="#989898">
<text x="141" y="101.3">R4</text>
<text x="141" y="103.8">R</text>
</g>
<g font-size=".8" fill="#006464">
<text x="157" y="116.6">0</text>
<text x="157.7" y="119.1">1</text>
<text x="158" y="121.7">2</text>
<text x="167.8" y="124.2">3</text>
</g>
</svg>
